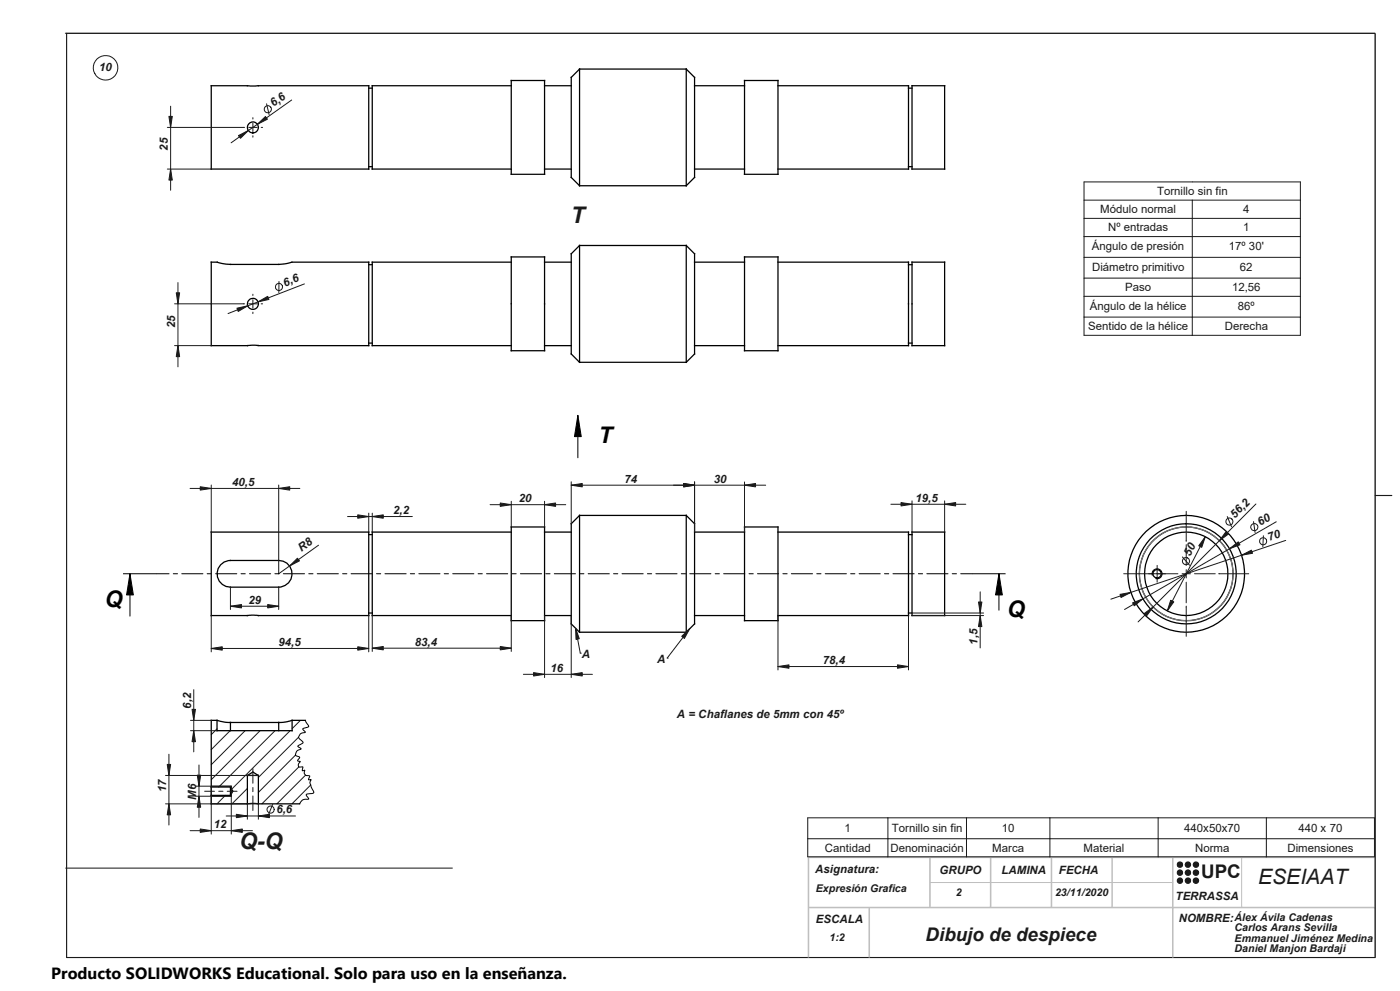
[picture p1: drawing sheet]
<svg xmlns="http://www.w3.org/2000/svg" width="420mm" height="297mm" viewBox="0 0 420 297" stroke-linecap="round" stroke-linejoin="round" font-family="sans-serif">
<g fill="none" stroke="#c0c0c0" stroke-width=".3">
<path d="M372.5 257v15M279 264.5h72.8"/>
<circle cx="354" cy="259.1" r=".8"/>
<circle cx="356.4" cy="259.1" r=".8"/>
<circle cx="358.8" cy="259.1" r=".8"/>
<circle cx="354" cy="263.9" r=".81"/>
<circle cx="354" cy="261.6" r=".8"/>
<circle cx="356.4" cy="263.9" r=".81"/>
<circle cx="356.4" cy="261.6" r=".8"/>
<circle cx="358.8" cy="263.9" r=".81"/>
<circle cx="358.8" cy="261.6" r=".8"/>
</g>
<g fill="#191924" stroke="#191924" stroke-width=".3">
<path d="M160.1 201.6l3.3 .5-3.3 .5z"/>
<path d="M270.3 150.6l3.3 .5-3.3 .5z"/>
<path d="M163.4 151.3l3.3-.6v1.1z"/>
<path d="M150.1 150.7l3.3 .6-3.3 .5z"/>
<path d="M233.4 199.8l3.3-.5v1z"/>
<path d="M171.4 202.1l3.3-.5v1z"/>
<path d="M63.4 194.4l3.3-.6v1.1z"/>
<path d="M107.3 193.8l3.3 .6-3.3 .5z"/>
<path d="M111.7 194.3l3.3-.5v1z"/>
<path d="M269.2 199.3l3.3 .5-3.3 .5z"/>
<path d="M205.1 144.9l3.3 .5-3.3 .5z"/>
<path d="M172.7 188.3l1.1 3.1-1 .2z"/>
<path d="M107.3 154.3l3.3 .5-3.3 .5z"/>
<path d="M171.4 145.4l3.3-.5v1z"/>
<path d="M111.7 154.8l3.3-.5v1z"/>
<path d="M293.5 180.4h1.1l-.6 3.3z"/>
<path d="M86.9 169.6l2.3-2.3 .6 .8z"/>
<path d="M294 184.5l.6 3.3h-1.1z"/>
<path d="M69.1 181.7l3.3-.5v1z"/>
<path d="M80.3 181.2l3.3 .5-3.3 .5z"/>
<path d="M60.1 145.9l3.3 .5-3.3 .5z"/>
<path d="M83.6 146.4l3.3-.5v1z"/>
<path d="M283.4 151.1l3.3-.5v1z"/>
<path d="M150.1 193.8l3.3 .5-3.3 .5z"/>
<path d="M223.4 145.4l3.3-.5v1z"/>
<path d="M204.5 190.7l2.4-2.3-1.6 2.9z"/>
<path d="M69.4 249l3.3-.5v1z"/>
<path d="M60.1 248.5l3.3 .5-3.3 .5z"/>
<path d="M77.5 244.6l3.3-.5v1z"/>
<path d="M70.9 244.1l3.3 .5-3.3 .5z"/>
<path d="M59.7 238.6l.5 3.3h-1z"/>
<path d="M59.2 232.3h1l-.5 3.3z"/>
<path d="M50.2 229.1h1l-.5 3.3z"/>
<path d="M50.7 240.9l.5 3.3h-1z"/>
<path d="M57.6 212.6h1l-.5 3.3z"/>
<path d="M58.1 219l.5 3.3h-1z"/>
<path d="M351.2 179.9l.9 .5-1.9 2.7z"/>
<path d="M361.6 160.9l-1.1 3.1-.9-.4z"/>
<path d="M367.8 159.3l.7 .8-2.7 2z"/>
<path d="M343.2 183.9l2.7-2-1.9 2.7z"/>
<path d="M368.9 164.5l2.6-2.1 .5 .9z"/>
<path d="M339.8 180.7l3.1-1.2-2.6 2.1z"/>
<path d="M336 178.1l3.3-.6-3 1.6z"/>
<path d="M372.4 166.4l3-1.5 .4 .9z"/>
<path d="M51.2 50.7l.5 3.3h-1z"/>
<path d="M50.7 34.9h1l-.5 3.3z"/>
<path d="M71.5 40.6l3-1.5-2.4 2.3z"/>
<path d="M77.2 37.3l2.4-2.4 .6 .8z"/>
<path d="M71.1 92.4l3.2-.7-2.8 1.6z"/>
<path d="M77.4 90.5l2.9-1.7 .4 .9z"/>
<path d="M53.4 103.6l.5 3.3h-1z"/>
<path d="M52.9 87.8h1l-.5 3.3z"/>
<circle cx="354" cy="259.2" r=".79"/>
<circle cx="356.4" cy="259.2" r=".79"/>
<circle cx="358.8" cy="259.1" r=".81"/>
<circle cx="353.9" cy="261.5" r=".8"/>
<circle cx="356.4" cy="261.5" r=".81"/>
<circle cx="358.8" cy="261.5" r=".79"/>
<circle cx="354" cy="263.9" r=".79"/>
<circle cx="356.4" cy="263.9" r=".81"/>
<circle cx="358.8" cy="263.9" r=".81"/>
</g>
<path d="M19.6 10h392.9v277" fill="none" stroke="#c0c0c0" stroke-width=".34"/>
<path d="M20 10v277h392.5M412.5 148.5h5" fill="none" stroke="#191924" stroke-width=".34"/>
<path d="M279 257v15M297.2 257v15M315.4 257v15M333.6 257v15M351.8 257v30M412.5 257h-170v30M242.5 272h170M260.8 272v15" fill="none" stroke="#c0c0c0" stroke-width=".47"/>
<g fill="none" stroke="#191924" stroke-width=".3">
<path d="M50.2 38.2h23.2M51.2 31.8v25.2M74.6 38.2h2.5M75.9 35.3v.4M75.9 36.9v2.6M78.4 38.2h.4M80 31.1l.7 3.2M87.5 30l-18.2 12.8M50.2 50.7h13.2M75.9 40.7v.4M325.2 54.5h64.9v46h-64.9zM325.2 60h64.9"/>
<path d="M357.7 60v40.5M325.2 65.4h64.9M325.2 70.9h64.9M325.2 77.1h64.9M52.4 91.1h21M53.4 84.7v25.2M74.6 91.1h2.5M75.9 88.2v.4M75.9 89.8v2.5M75.9 93.6v.4M78.4 91.1h.4M83.7 84.4v3.3"/>
<path d="M91.3 85.1l-22.9 8.9M325.2 83.4h64.9M325.2 88.8h64.9M325.2 95h64.9M52.4 103.6h11M57 146.4h33M63.4 145.4v14.1M83.6 145.4v26.6l11.9-8.6M104.3 154.8h19.4M110.6 153.8v5.7M111.7 153.8v5.7M147 151.3h22.7"/>
<path d="M153.4 150.2v7.7M163.4 150.2v7.7M171.4 144.4v12.6M171.4 145.4h58.3M208.4 144.4v15.1M223.4 144.4v15.1M267.3 151.1h22.4M273.6 150.1v9.4M283.4 150.1v9.4M355.9 153.2v9.1M368.2 154.8l1.2 3.1M376 156.3l.5 3.3"/>
<path d="M376.8 151l-35.4 35.4M382.9 156.4l-45.5 26.3M69.1 176v6.7M83.6 176v6.7M294 177.4v16.8M337.1 172h16.3M347.1 169.5v5M354.6 172h2.5M354.7 166.9l2.2 2.5M355.9 163.2v6.3M355.9 170.7v2.5M355.9 174.5v6.2"/>
<path d="M358.4 172h6.2M361.6 160.9l-11.4 22.2M365.6 172h9M379 160.6l-.2 3.3M385.7 162l-52.5 17.6M63.4 194.4h47.2M63.4 184.5v10.9M69.1 181.7h14.5M110.6 184.5v10.9M111.7 184.5v10.7M111.7 194.3h41.7M153.4 184.5v10.7"/>
<path d="M163.4 184.5v18.6M171.4 184.5v18.6M172.7 188.3l1.4 7.4M174.1 195.7h.1M200.2 197.2h.1M206.9 188.4l-6.7 8.8M233.4 199.8h39.1M233.4 184.5v16.3M272.5 184.5v16.3M273.6 183.7h21.5M273.6 184.5h21.5M355.9 181.7v9"/>
<path d="M57.1 215.9h6.3M57.1 219h8M58.1 206.7v18.6M65.1 218.4l-1.7 1.8M69 219l-5.6 5.7M73.5 219l-10.1 10.2M78 219l-14.6 14.7M82.5 219l-16.9 16.9M87 219l-17.5 17.5M90.1 215.9l-2.5 2.5M157 202.1h20.7M49.7 232.4h27.8"/>
<path d="M50.7 226.1v21.2M58.7 235.6h10.7v14.4M58.7 238.6h10.7M59.7 229.3v15.7M61.4 237.2h2.9M63.4 235.6v14.4M65.6 237.2h1.3M67.6 238.4l-2.5 2.5M68.2 237.2h2.9M74.2 236.3l-4.6 4.6M75.9 230.4v4.3M75.9 236v1.3"/>
<path d="M75.9 238.5v4.4M88.6 226.4l-11.1 11.1M89.5 221l-12 12M89.6 229.9l-11 11M91.7 232.3l-8.6 8.6M93.2 235.2l-5.6 5.7M49.7 240.9h27.8v4.6M57 249h18.7M67.9 244.6h20.7M74.2 240.8l-.1 .1M74.2 240.9v4.6M81.8 241.1l-1.2 3.1"/>
<path d="M242.3 245.1h170v11.7h-170zM242.3 251.4h170M266.4 245.1v11.7M289.9 245.1v11.7M315 245.1v11.7M347.4 245.1v11.7M379.9 245.1v11.7M19.6 260.2h116.2"/>
<circle cx="31.7" cy="20.3" r="3.7"/>
<circle cx="80.3" cy="32.7" r="1.08"/>
<circle cx="83.7" cy="86" r="1.08"/>
<circle cx="368.8" cy="156.3" r="1.07"/>
<circle cx="376.3" cy="158" r="1.07"/>
<circle cx="355.8" cy="168.2" r="1.08"/>
<circle cx="378.9" cy="162.2" r="1.08"/>
<circle cx="81.2" cy="242.6" r="1.07"/>
</g>
<path d="M19.6 10h392.9v277" fill="none" stroke="#191924" stroke-width=".38"/>
<g fill="none" stroke="#000" stroke-width=".38">
<path d="M63.4 25.7h47.2v25h-47.2zM110.6 26.4h1.1M153.4 25.7h-41.7v25h41.7M153.4 24.1h10v28.1h-10zM163.4 25.7h8M173.9 20.7l-2.5 2.5v30l2.5 2.5M173.9 20.7h32M173.9 20.7v35M205.9 20.7v35M205.9 20.7l2.5 2.5v30l-2.5 2.5M208.4 25.7h15M223.4 24.1h10v28.1h-10z"/>
<path d="M233.4 25.7h39.1v25h-39.1M272.5 26.4h1.1M273.6 25.7h9.8v25h-9.8zM110.6 50h1.1M163.4 50.7h8M173.9 55.7h32M208.4 50.7h15M272.5 50h1.1M63.4 78.6h1.8l1.5 .4 2.4 .2h14.5l1.9-.1 2.1-.5h23v25h-47.2zM110.6 79.3h1.1M153.4 78.6h-41.7v25h41.7M153.4 77h10v28.1h-10z"/>
<path d="M163.4 78.6h8M173.9 73.6l-2.5 2.5v30l2.5 2.5M173.9 73.6h32M173.9 73.6v35M205.9 73.6v35M205.9 73.6l2.5 2.5v30l-2.5 2.5M208.4 78.6h15M223.4 77h10v28.1h-10zM233.4 78.6h39.1v25h-39.1M272.5 79.3h1.1M273.6 78.6h9.8v25h-9.8zM110.6 102.8h1.1"/>
<path d="M163.4 103.6h8M173.9 108.6h32M208.4 103.6h15M272.5 102.8h1.1M63.4 159.5h47.2v25h-47.2zM153.4 159.5h-41.7v25h41.7M153.4 157.9h10v28.1h-10zM163.4 159.5h8M173.9 154.5l-2.5 2.5v30l2.5 2.5M173.9 154.5h32M173.9 154.5v35M205.9 154.5v35"/>
<path d="M205.9 154.5l2.5 2.5v30l-2.5 2.5M208.4 159.5h15M223.4 157.9h10v28.1h-10zM233.4 159.5h39.1v25h-39.1M273.6 159.5h9.8v25h-9.8zM66.2 169.3l1-.9 1.3-.4h15.1a4 4 0 0 1 4 4 4 4 0 0 1-4 4h-14.5a4 4 0 0 1-3.6-2.4 4 4 0 0 1 .7-4.3zM110.6 160.2h1.1M272.5 160.2h1.1M110.6 183.7h1.1M163.4 184.5h8M173.9 189.5h32M208.4 184.5h15"/>
<path d="M272.5 183.7h1.1M65.1 215.9l2.1 .5 1.9 .1M65.1 215.9h-1.7v20M65.1 215.9v3.1h22.5v-3.1M69.1 216.5h14.5M69.1 216.5v2.5M83.6 216.5v2.5M87.6 215.9l-1.5 .4-2.5 .2M87.6 215.9h4M63.4 235.9v2.5M63.4 238.4v2.5h10.8M63.4 235.9h5.7"/>
<path d="M63.4 238.4h5.7M69.1 235.9v2.5M69.1 235.9l.7 1.3-.7 1.2M74.2 232.4v8.5M74.2 232.4l1.7-1 1.6 1M74.2 232.4h3.3M77.5 232.4v8.5M74.2 240.9h3.3M77.5 240.9h12.4"/>
<circle cx="75.9" cy="38.2" r="1.64"/>
<circle cx="75.9" cy="91.1" r="1.65"/>
<circle cx="347.1" cy="172" r="1.25"/>
<circle cx="355.9" cy="172" r="12.5"/>
<circle cx="355.9" cy="172" r="17.5"/>
<circle cx="355.9" cy="172" r="15"/>
<circle cx="355.9" cy="172" r="14"/>
</g>
<g fill="none" stroke="#000" stroke-width=".3">
<path d="M173.4 124.5v12.7M36.9 172h13.8M39 172v12.7M52 172h1.3M54.5 172h6.4M62.1 172h1.3M64.7 172h6.3M72.3 172h1.3M74.8 172h6.4M82.5 172h1.2M85 172h6.4M92.6 172h1.3"/>
<path d="M95.2 172h6.3M102.8 172h1.3M105.3 172h6.4M112.9 172h1.3M115.5 172h6.3M123.1 172h1.3M125.6 172h6.4M133.3 172h1.2M135.8 172h6.4M143.4 172h1.3M146 172h6.3M153.6 172h1.3"/>
<path d="M156.1 172h6.4M163.7 172h1.3M166.3 172h6.3M173.9 172h1.3M176.4 172h6.4M184.1 172h1.2M186.6 172h6.4M194.2 172h1.3M196.8 172h6.3M204.4 172h1.3M206.9 172h6.4M214.5 172h1.3"/>
<path d="M217.1 172h6.3M224.7 172h1.3M227.2 172h6.4M234.9 172h1.2M237.4 172h6.4M245 172h1.3M247.6 172h6.3M255.2 172h1.3M257.7 172h6.4M265.3 172h1.3M267.9 172h6.3M275.5 172h1.3"/>
<path d="M278 172h6.4M285.7 172h1.2M288.2 172h13.5M299.7 172v10.9M345.7 172.4a1.52 1.52 0 0 1 1.3-1.9 1.52 1.52 0 0 1 1.6 1.6 1.52 1.52 0 0 1-1.9 1.3M91.6 215.9l1 1.8-1.8 .8 .8 .9a2.57 2.57 0 0 0-2.1 1.6l1.4 1.5-1.6 1.2 1 .7a2.43 2.43 0 0 0-1.7 2l1.3 .5-.6 1.1 .8 .2-.1 .2a.84 .84 0 0 0-.1 1.5l.9-.1-.1 1.2 .7-.2a1.09 1.09 0 0 0 .1 1.4 1.09 1.09 0 0 0 1.3 .3l.1 .1-.4 1.1 .8 .1a2.74 2.74 0 0 0 .6 3.1l.1 .8-2.1 .5 .7 1.2-.4 .2a1.97 1.97 0 0 0-2.3 1.3M63.4 235.6h6v3h-6"/>
</g>
<circle cx="355.9" cy="172" r="14" fill="none" stroke="#808080" stroke-width=".3"/>
<path d="M173.4 124.5l1 6.4h-2.1zM39 172l1 6.3h-2zM299.7 172l1 6.3h-2z" fill="#000" stroke="#000" stroke-width=".3"/>
<path d="M15.4 288.1h147.9v8.9h-147.9z" fill="#fff"/>
<g font-size="6.9" fill="#191924">
<text x="171.3" y="66.7">T</text>
<text x="71.8" y="254.4">Q-Q</text>
</g>
<g font-size="6.9">
<text x="179.6" y="132.6">T</text>
<text x="31.5" y="181.9">Q</text>
<text x="302.2" y="185">Q</text>
</g>
<text font-size="6.3" fill="#191924" x="377.4" y="264.8">ESEIAAT</text>
<g font-size="5.6" fill="#191924">
<text x="360.3" y="263.2">UPC</text>
<text x="277.7" y="281.9">Dibujo de despiece</text>
</g>
<text font-size="4.9" x="15.4" y="293.3">Producto SOLIDWORKS Educational. Solo para uso en la enseñanza.</text>
<g font-size="3.4" fill="#191924">
<text x="29.8" y="21.4">10</text>
<text x="82" y="32.2" transform="rotate(-36 82 32.2)">6,6</text>
<text x="50.4" y="45.2" transform="rotate(-90 50.4 45.2)">25</text>
<text x="347.1" y="58.5">Tornillo sin fin</text>
<text x="330.1" y="63.9">Módulo normal</text>
<text x="373" y="63.9">4</text>
<text x="332.4" y="69.3">Nº entradas</text>
<text x="373" y="69.3">1</text>
<text x="327.6" y="74.8">Ángulo de presión</text>
<text x="368.6" y="74.8">17º 30'</text>
<text x="327.6" y="81.1">Diámetro primitivo</text>
<text x="372" y="81.1">62</text>
<text x="85.5" y="85.9" transform="rotate(-21 85.5 85.9)">6,6</text>
<text x="337.5" y="87.2">Paso</text>
<text x="369.6" y="87.2">12,56</text>
<text x="326.9" y="92.8">Ángulo de la hélice</text>
<text x="371.3" y="92.8">86º</text>
<text x="52.6" y="98.4" transform="rotate(-90 52.6 98.4)">25</text>
<text x="326.4" y="98.9">Sentido de la hélice</text>
<text x="367.4" y="98.9">Derecha</text>
<text x="69.6" y="145.6">40,5</text>
<text x="187.3" y="144.7">74</text>
<text x="214.1" y="144.7">30</text>
<text x="118" y="154.1">2,2</text>
<text x="155.6" y="150.5">20</text>
<text x="274.6" y="150.4">19,5</text>
<text x="370.4" y="155.5" transform="rotate(-45 370.4 155.5)">56,2</text>
<text x="378.1" y="157.6" transform="rotate(-30 378.1 157.6)">60</text>
<text x="90.4" y="165.5" transform="rotate(-36 90.4 165.5)">R8</text>
<text x="357.1" y="166.9" transform="rotate(-63 357.1 166.9)">50</text>
<text x="380.7" y="162.2" transform="rotate(-19 380.7 162.2)">70</text>
<text x="74.6" y="180.9">29</text>
<text x="83.5" y="193.6">94,5</text>
<text x="124.5" y="193.5">83,4</text>
<text x="174.6" y="197.1">A</text>
<text x="293.2" y="193.2" transform="rotate(-90 293.2 193.2)">1,5</text>
<text x="165.1" y="201.3">16</text>
<text x="197.2" y="198.6">A</text>
<text x="246.8" y="199">78,4</text>
<text x="57.3" y="212.4" transform="rotate(-90 57.3 212.4)">6,2</text>
<text x="203.1" y="215.2">A = Chaflanes de 5mm con 45º</text>
<text x="49.9" y="237.5" transform="rotate(-90 49.9 237.5)">17</text>
<text x="58.9" y="239.6" transform="rotate(-90 58.9 239.6)">M6</text>
<text x="82.9" y="243.8">6,6</text>
<text x="64.2" y="248.2">12</text>
<text x="253.4" y="249.4">1</text>
<text x="267.6" y="249.4">Tornillo sin fin</text>
<text x="300.6" y="249.4">10</text>
<text x="355.3" y="249.4">440x50x70</text>
<text x="389.5" y="249.4">440 x 70</text>
<text x="247.5" y="255.3">Cantidad</text>
<text x="267.2" y="255.3">Denominación</text>
<text x="297.7" y="255.3">Marca</text>
<text x="325.1" y="255.3">Material</text>
<text x="358.5" y="255.3">Norma</text>
<text x="386.2" y="255.3">Dimensiones</text>
<text x="244.6" y="261.7">Asignatura:</text>
<text x="281.9" y="261.9">GRUPO</text>
<text x="300.4" y="261.9">LAMINA</text>
<text x="317.7" y="261.9">FECHA</text>
<text x="352.7" y="269.7">TERRASSA</text>
<text x="244.8" y="276.6">ESCALA</text>
<text x="353.6" y="276.2">NOMBRE:Álex Ávila Cadenas</text>
</g>
<g font-size="3.2" fill="#191924">
<text x="244.8" y="267.4">Expresión Grafica</text>
<text x="286.8" y="268.6">2</text>
<text x="316.5" y="268.6">23/11/2020</text>
<text x="248.8" y="282">1:2</text>
<text x="370.4" y="279.1">Carlos Arans Sevilla</text>
<text x="370.4" y="282.2">Emmanuel Jiménez Medina</text>
<text x="370.4" y="285.4">Daniel Manjon Bardaji</text>
</g>
</svg>
